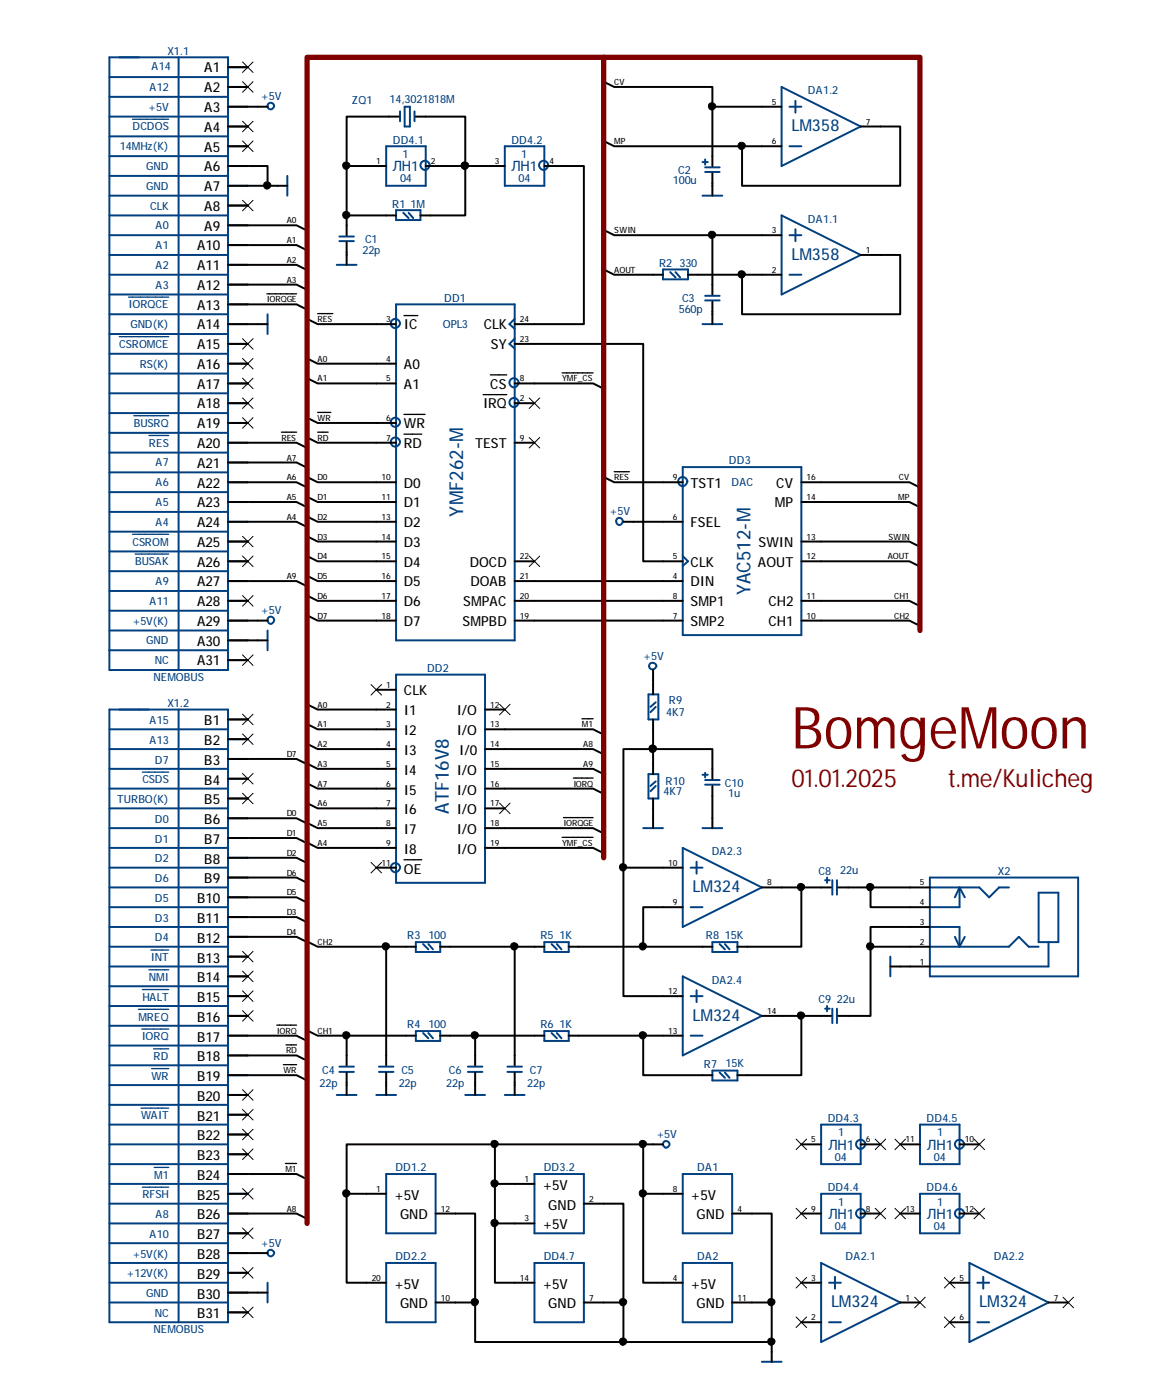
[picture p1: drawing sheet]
<svg xmlns="http://www.w3.org/2000/svg" width="150mm" height="180mm" viewBox="0 0 150 180" stroke-linecap="round" stroke-linejoin="round" font-family="sans-serif">
<g fill="none" stroke="#000" stroke-width=".17">
<path d="M34.3 37.8h3.8M36.2 55.5h1.9M40.8 55.5h1.4M40.8 40.3h2M40.8 53h1.7M51.9 55.8h2.3M51.9 53.3h2.7M51.9 40.6h1.8M62.1 50.7h3M63 48.2h2.1M72.2 47.9h4M78.9 60.6h2"/>
<path d="M73.7 100h2.5M74.8 92.4h1.4M51.9 110.5h2.3M72.2 107.6h4M72.4 105.1h3.8M35.6 131.7h2.5M36.4 136.8h1.7M36.7 134.3h1.4M36.7 149.5h1.4"/>
</g>
<g fill="none" stroke="#000" stroke-width=".25">
<path d="M29.3 13.7h5.1M29.3 18.8h2.5M29.3 16.3h2.5M29.3 8.6h2.5M29.3 11.2h2.5M51.2 15h-6.7v6.3M53.4 15h6.4v6.3h5.1M77.6 18.1l1.3 .7h16.4M77.6 10.5l1.3 .7h12.6v2.5M100.4 13.7h-8.9v7.6M110.6 16.3h5.1v7.6h-20.4v-5.1h5.1M29.3 29h8.8l1.4 .6"/>
<path d="M29.3 31.5h8.8l1.4 .7M29.3 34h8.8l1.4 .7M29.3 36.6h8.8l1.4 .7M29.3 21.3h5.1v2.6h-5.1M29.3 39.1h8.8l1.4 .7M29.3 26.4h2.5M34.4 23.9h2.5M44.5 27.7v2.5M44.5 31.2v2.8M49.6 21.3h-5.1v6.4h6.4M54.7 21.3h5.1v6.4h-5.8M69.9 21.3h5.1v20.4h-8.9"/>
<path d="M77.6 29.5l1.3 .7h12.6M77.6 34.6l1.3 .7h6.3M88.4 35.3h6.9M91.5 22.3v2.8M91.5 38.8v2.9M100.4 30.2h-8.9v7.6M110.6 32.8h5.1v7.6h-20.4v-5.1h5.1M29.3 59.4h8.8l1.4 .7M29.3 56.9h8.8l1.4 .7M29.3 41.7h5.1M29.3 51.8h2.5M29.3 49.3h2.5"/>
<path d="M29.3 54.4h2.5M29.3 44.2h2.5M29.3 46.7h2.5M39.5 46.1l1.3 .6h10.1M39.5 48.6l1.3 .7h10.1M39.5 41l1.3 .7h10.1M39.5 56.2l1.3 .7h10.1M39.5 53.7l1.3 .7h10.1M66.1 49.3h10.1l1.4 .7M66.1 44.2h16.5v27.9h5.1M66.1 51.8h2.6M66.1 56.9h2.6"/>
<path d="M29.3 67.1h8.8l1.4 .6M29.3 64.5h8.8l1.4 .7M29.3 62h8.8l1.4 .7M29.3 74.7h8.8l1.4 .7M29.3 79.8h5.1M29.3 77.2h2.5M29.3 72.1h2.5M29.3 69.6h2.5M39.5 79.1l1.3 .7h10.1M39.5 61.3l1.3 .7h10.1M39.5 63.8l1.3 .7h10.1M39.5 66.4l1.3 .7h10.1"/>
<path d="M39.5 76.5l1.3 .7h10.1M39.5 74l1.3 .7h10.1M39.5 68.9l1.3 .7h10.1M39.5 71.5l1.3 .6h10.1M66.1 79.8h21.6M66.1 74.7h21.6M66.1 77.2h21.6M66.1 72.1h2.6M77.6 61.3l1.3 .7h8.8M80.1 67.1h7.6M103 64.5h13.8l1.4 .7M103 69.6h13.8l1.4 .7"/>
<path d="M103 62h13.8l1.4 .7M103 72.1h13.8l1.4 .7M103 77.2h13.8l1.4 .7M103 79.8h13.8l1.4 .6M29.3 97.5h8.8l1.4 .7M29.3 82.3h5.1M29.3 84.8h2.5M29.3 92.5h2.5M29.3 95h2.5M39.5 90.5l1.3 .7h10.1M39.5 93l1.3 .7h10.1M39.5 95.6l1.3 .7h10.1"/>
<path d="M39.5 98.1l1.3 .7h10.1M48.3 88.6h2.6M62.3 98.8h13.9l1.4 .7M62.3 93.7h13.9l1.4 .7M62.3 96.3h13.9l1.4 .6M62.3 91.2h2.6M83.9 86.1v3.1M83.9 92.5v7M29.3 105.2h8.8l1.4 .6M29.3 107.7h8.8l1.4 .7M29.3 110.2h8.8l1.4 .7M29.3 112.8h8.8l1.4 .7"/>
<path d="M29.3 115.3h8.8l1.4 .7M29.3 117.9h8.8l1.4 .6M29.3 100.1h2.5M29.3 102.6h2.5M39.5 108.3l1.3 .7h10.1M39.5 105.7l1.3 .7h10.1M39.5 103.2l1.3 .7h10.1M39.5 100.7l1.3 .6h10.1M48.3 111.5h2.6M62.3 106.4h13.9l1.4 .7M62.3 101.3h13.9l1.4 .7M62.3 109h13.9l1.4 .6"/>
<path d="M62.3 103.9h2.6M83.9 102.6v3.8M87.7 116.6h-5.1v5.1h8.9M87.7 111.5h-7.6v16.5h7.6M91.5 100.1v-3.8h-11.4v15.2M91.5 101v5.4M97.9 114h5.1v7.7h-8.3M103 114h3.8M107.7 114h4.1M119.5 114h-7.7v2.6h7.7M119.5 119.1h-7.7v2.6h7.7M29.3 120.4h8.8l1.4 .7"/>
<path d="M29.3 133.1h8.8l1.4 .7M29.3 135.6h8.8l1.4 .7M29.3 138.2h8.8l1.4 .7M29.3 130.6h2.5M29.3 128h2.5M29.3 125.5h2.5M29.3 122.9h2.5M39.5 132.4l1.3 .7h12.6M39.5 121l1.3 .7h12.6M44.5 133.1v3.8M44.5 137.8v2.9M49.6 121.7v15.2"/>
<path d="M49.6 137.8v2.9M56.6 133.1h4.4v3.8M56.6 121.7h9.5v15.2M61 137.8v2.9M61 133.1h8.9M66.1 137.8v2.9M66.1 121.7h3.8M73.1 121.7h9.5M73.1 133.1h9.5M87.7 133.1h-5.1v5.1h8.9M97.9 130.6h5.1v7.6h-8.3M103 130.6h3.8"/>
<path d="M111.8 121.7v8.9h-4.1M114.4 124.2h5.1M29.3 150.9h8.8l1.4 .7M29.3 156h8.8l1.4 .6M29.3 153.4h2.5M29.3 148.3h2.5M29.3 145.8h2.5M29.3 140.7h2.5M29.3 158.5h2.5M29.3 143.3h2.5M49.6 153.4h-5.1v11.4h5.1M56 156h5v11.4h-5"/>
<path d="M63.6 152.1v-5h19v6.3M63.6 147.1h-19.1v6.3M68.7 157.2h-5.1v7.6h5.1M68.7 152.1h-5.1v5.1M75 154.7h5.1v12.7h-5.1M82.6 147.1h2.6M87.7 153.4h-5.1v11.4h5.1M94.1 156h5v11.4h-5M103 147.1h2.5M103 156h2.5M110.6 147.1h2.5M110.6 156h2.5"/>
<path d="M115.7 147.1h2.5M115.7 156h2.5M123.3 147.1h2.5M123.3 156h2.5M29.3 161h5.1M29.3 166.1h5.1M29.3 168.7h2.5M29.3 163.6h2.5M61 167.4v5.1h19.1M80.1 167.4v5.1h19v-5.1M99.1 172.5v2.5M103 169.9h2.5"/>
<path d="M103 164.8h2.5M115.7 167.4h2.5M122 169.9h2.5M122 164.8h2.5M134.7 167.4h2.5"/>
</g>
<g fill="#000" stroke="#000" stroke-width=".13">
<circle cx="91.5" cy="13.7" r=".48"/>
<circle cx="95.3" cy="18.7" r=".48"/>
<circle cx="34.3" cy="23.8" r=".48"/>
<circle cx="44.5" cy="21.3" r=".48"/>
<circle cx="44.5" cy="27.6" r=".48"/>
<circle cx="59.7" cy="21.3" r=".48"/>
<circle cx="91.5" cy="30.2" r=".48"/>
<circle cx="95.3" cy="35.3" r=".48"/>
<circle cx="83.9" cy="96.2" r=".48"/>
<circle cx="80" cy="111.5" r=".48"/>
<circle cx="102.9" cy="114" r=".48"/>
<circle cx="111.8" cy="114" r=".48"/>
<circle cx="44.5" cy="133" r=".48"/>
<circle cx="49.6" cy="121.6" r=".48"/>
<circle cx="61" cy="133" r=".48"/>
<circle cx="66.1" cy="121.6" r=".48"/>
<circle cx="82.6" cy="121.6" r=".48"/>
<circle cx="82.6" cy="133" r=".48"/>
<circle cx="102.9" cy="130.5" r=".48"/>
<circle cx="111.8" cy="121.6" r=".48"/>
<circle cx="44.5" cy="153.4" r=".48"/>
<circle cx="63.5" cy="152.1" r=".48"/>
<circle cx="63.5" cy="157.2" r=".48"/>
<circle cx="63.5" cy="147" r=".48"/>
<circle cx="82.6" cy="153.4" r=".48"/>
<circle cx="82.6" cy="147" r=".48"/>
<circle cx="61" cy="167.3" r=".48"/>
<circle cx="80" cy="172.4" r=".48"/>
<circle cx="80" cy="167.3" r=".48"/>
<circle cx="99.1" cy="172.4" r=".48"/>
<circle cx="99.1" cy="167.3" r=".48"/>
</g>
<path d="M77.6 7.4h40.6v73.6M77.6 110.2v-102.8h-38.1v149.8" fill="none" stroke="#800000" stroke-width=".68"/>
<g fill="none" stroke="#004080" stroke-width=".25">
<path d="M14.1 7.4h15.2v78.7h-15.2zM14.1 15h15.2M14.1 17.5h15.2M14.1 9.9h15.2M14.1 12.4h15.2M22.9 7.4v78.7M29.3 18.8h2.5M29.3 13.7h2.5M29.3 16.3h2.5M29.3 11.2h2.5M29.3 8.6h2.5M49.6 18.8h5.1v5.1h-5.1z"/>
<path d="M51.4 14.3v1.3M52 13.7h.7v2.6h-.7zM53.3 14.3v1.3M64.9 18.8h5v5.1h-5zM100.4 11.2l10.2 5.1-10.2 5zM101.4 18.8h1.6M101.4 13.7h1.6M102.2 13v1.5M14.1 35.3h15.2M14.1 30.2h15.2M14.1 37.8h15.2M14.1 32.8h15.2"/>
<path d="M14.1 22.6h15.2M14.1 25.1h15.2M14.1 27.7h15.2M14.1 20.1h15.2M29.3 39.1h2.5M29.3 23.9h2.5M29.3 34h2.5M29.3 31.5h2.5M29.3 26.4h2.5M29.3 36.6h2.5M29.3 21.3h2.5M29.3 29h2.5"/>
<path d="M36.9 22.6v2.5M43.3 34h2.5M43.6 31h1.9M43.6 30.4h1.9M50.9 39.1h15.2v43.2h-15.2zM50.9 27h3.1v1.3h-3.1zM51.8 27.3l.7 .7M52.5 27.3l.6 .7M85.2 34.6h3.2v1.3h-3.2zM86.1 35l.7 .6M86.8 35l.6 .6M90.3 20.8h.6"/>
<path d="M90.3 25.1h2.5M90.6 20.5v.7M90.6 22.1h1.9M90.6 21.5h1.9M90.6 38.6h1.9M90.6 38h1.9M100.4 27.7l10.2 5.1-10.2 5zM101.4 35.3h1.6M101.4 30.2h1.6M102.2 29.5v1.5M14.1 53.1h15.2M14.1 55.6h15.2"/>
<path d="M14.1 58.2h15.2M14.1 45.5h15.2M14.1 48h15.2M14.1 50.5h15.2M14.1 40.4h15.2M14.1 42.9h15.2M29.3 54.4h2.5M29.3 56.9h2.5M29.3 46.7h2.5M29.3 49.3h2.5M29.3 41.7h2.5M29.3 51.8h2.5"/>
<path d="M29.3 59.4h2.5M29.3 44.2h2.5M34.4 40.4v2.5M66.1 43.5l-.7 .7 .7 .6M66.1 41l-.7 .7 .7 .5M90.3 41.7h2.5M14.1 75.9h15.2M14.1 78.5h15.2M14.1 68.3h15.2M14.1 70.9h15.2M14.1 73.4h15.2M14.1 60.7h15.2"/>
<path d="M14.1 63.2h15.2M14.1 65.8h15.2M29.3 77.2h2.5M29.3 79.8h2.5M29.3 69.6h2.5M29.3 72.1h2.5M29.3 62h2.5M29.3 64.5h2.5M29.3 67.1h2.5M29.3 74.7h2.5M87.7 60h15.3v21.6h-15.3zM87.7 71.5l.7 .6-.7 .6"/>
<path d="M14.1 91.2h15.2v78.7h-15.2zM14.1 83.6h15.2M14.1 81h15.2M14.1 98.8h15.2M14.1 93.7h15.2M14.1 96.3h15.2M22.9 91.2v78.7M29.3 82.3h2.5M29.3 92.5h2.5M29.3 84.8h2.5M29.3 95h2.5M29.3 97.5h2.5"/>
<path d="M34.4 81v2.6M50.9 86.7h11.4v26.8h-11.4zM83.3 89.2h1.3v3.3h-1.3zM83.3 99.5h1.3v3.1h-1.3zM84.2 90.8l-.6 .7M84.2 90.3l-.6 .5M90.3 99.6h.6M90.6 99.3v.6M14.1 116.6h15.2M14.1 111.5h15.2M14.1 114h15.2M14.1 119.1h15.2"/>
<path d="M14.1 106.4h15.2M14.1 109h15.2M14.1 101.3h15.2M14.1 103.9h15.2M29.3 102.6h2.5M29.3 115.3h2.5M29.3 117.9h2.5M29.3 107.7h2.5M29.3 110.2h2.5M29.3 100.1h2.5M29.3 105.2h2.5M29.3 112.8h2.5"/>
<path d="M82.6 106.4h2.6M84.2 101l-.6 .7M84.2 100.4l-.6 .6M87.7 109l10.2 5-10.2 5.1zM88.7 116.6h1.6M88.7 111.5h1.6M89.5 110.7v1.6M90.3 106.4h2.5M90.6 100.8h1.9M90.6 100.2h1.9M106 113.1h.6M106.3 112.8v.7"/>
<path d="M106.9 113.1v1.9M107.5 113.1v1.9M119.5 119.1h3.8v2.6M119.5 112.8h19v12.7h-19zM119.5 114h6.3l1.3 1.3 1.3-1.3h1.2M123.3 114v2.6h-3.8M123.3 114l.7 1.3M123.3 114l-.6 1.3M133.4 114.7h2.6v6.4h-2.6zM14.1 136.9h15.2M14.1 139.4h15.2M14.1 129.3h15.2"/>
<path d="M14.1 131.8h15.2M14.1 134.4h15.2M14.1 121.7h15.2M14.1 124.2h15.2M14.1 126.7h15.2M29.3 133.1h2.5M29.3 128h2.5M29.3 138.2h2.5M29.3 130.6h2.5M29.3 122.9h2.5M29.3 125.5h2.5M29.3 135.6h2.5"/>
<path d="M29.3 120.4h2.5M43.6 137.8h1.9M43.6 137.1h1.9M48.7 137.8h1.8M48.7 137.1h1.8M53.4 121.1h3.2v1.2h-3.2zM53.4 132.5h3.2v1.3h-3.2zM54.4 121.3l.6 .7M54.4 132.8l.6 .6M55 121.3l.6 .7M55 132.8l.6 .6M60.1 137.8h1.9"/>
<path d="M60.1 137.1h1.9M65.2 137.8h1.9M65.2 137.1h1.9M69.9 121.1h3.2v1.2h-3.2zM69.9 132.5h3.2v1.3h-3.2zM70.9 121.3l.6 .7M70.9 132.8l.6 .6M71.5 121.3l.6 .7M71.5 132.8l.6 .6M87.7 125.5l10.2 5.1-10.2 5zM88.7 133.1h1.6M88.7 128h1.6"/>
<path d="M89.5 127.3v1.5M91.5 121.1h3.2v1.2h-3.2zM91.5 137.6h3.2v1.3h-3.2zM92.5 137.8l.6 .7M92.5 121.3l.6 .7M93.1 137.8l.6 .7M93.1 121.3l.6 .7M106 129.6h.6M106.3 129.3v.7M106.9 129.6v1.9M107.5 129.6v1.9M114.4 122.9v2.6"/>
<path d="M119.5 121.7h10.1l1.3-1.3 1.3 1.3h1.2M122.7 120.4l.6 1.3M124 120.4l-.7 1.3M134.7 121.1v3.1h-15.2M14.1 144.5h15.2M14.1 149.6h15.2M14.1 159.8h15.2M14.1 152.1h15.2M14.1 154.7h15.2M14.1 157.2h15.2M14.1 147.1h15.2M14.1 142h15.2"/>
<path d="M29.3 150.9h2.5M29.3 158.5h2.5M29.3 153.4h2.5M29.3 156h2.5M29.3 145.8h2.5M29.3 148.3h2.5M29.3 140.7h2.5M29.3 143.3h2.5M43.3 140.7h2.5M48.3 140.7h2.6M49.6 150.9h6.4v7.6h-6.4zM59.8 140.7h2.5"/>
<path d="M64.9 140.7h2.5M68.7 150.9h6.3v7.6h-6.3zM87.7 150.9h6.4v7.6h-6.4zM105.5 153.4h5.1v5.1h-5.1zM105.5 144.5h5.1v5.1h-5.1zM118.2 153.4h5.1v5.1h-5.1zM118.2 144.5h5.1v5.1h-5.1zM14.1 164.8h15.2M14.1 162.3h15.2M14.1 167.4h15.2M29.3 168.7h2.5M29.3 161h2.5"/>
<path d="M29.3 163.6h2.5M29.3 166.1h2.5M34.4 164.8v2.6M49.6 162.3h6.4v7.6h-6.4zM68.7 162.3h6.3v7.6h-6.3zM87.7 162.3h6.4v7.6h-6.4zM97.9 175h2.5M105.5 162.3l10.2 5.1-10.2 5.1zM106.5 169.9h1.5M106.5 164.8h1.5M107.3 164.1v1.5M124.5 162.3l10.2 5.1-10.2 5.1z"/>
<path d="M125.6 169.9h1.5M125.6 164.8h1.5M126.3 164.1v1.5"/>
<circle cx="34.8" cy="13.6" r=".43"/>
<circle cx="54.6" cy="21.2" r=".59"/>
<circle cx="69.9" cy="21.2" r=".59"/>
<circle cx="50.8" cy="54.3" r=".58"/>
<circle cx="50.8" cy="41.6" r=".58"/>
<circle cx="50.8" cy="56.8" r=".58"/>
<circle cx="66" cy="51.7" r=".59"/>
<circle cx="66" cy="49.2" r=".59"/>
<circle cx="34.8" cy="79.7" r=".45"/>
<circle cx="79.6" cy="67" r=".45"/>
<circle cx="87.7" cy="61.9" r=".59"/>
<circle cx="83.9" cy="85.6" r=".46"/>
<circle cx="50.8" cy="111.5" r=".59"/>
<circle cx="85.6" cy="147.1" r=".43"/>
<circle cx="110.6" cy="147.1" r=".59"/>
<circle cx="110.6" cy="155.9" r=".59"/>
<circle cx="123.3" cy="147.1" r=".59"/>
<circle cx="123.3" cy="155.9" r=".59"/>
<circle cx="34.8" cy="161" r=".43"/>
</g>
<g fill="none" stroke="#000" stroke-width=".13">
<path d="M31.2 18.1l1.3 1.4M31.2 15.6l1.3 1.3M31.2 8l1.3 1.3M31.2 10.5l1.3 1.4M32.5 18.1l-1.3 1.4M32.5 15.6l-1.3 1.3M32.5 8l-1.3 1.3M32.5 10.5l-1.3 1.4M31.2 25.7l1.3 1.4M32.5 25.7l-1.3 1.4M31.2 53.7l1.3 1.3M31.2 46.1l1.3 1.3"/>
<path d="M31.2 48.6l1.3 1.4M31.2 51.1l1.3 1.4M31.2 43.5l1.3 1.4M32.5 53.7l-1.3 1.3M32.5 46.1l-1.3 1.3M32.5 48.6l-1.3 1.4M32.5 51.1l-1.3 1.4M32.5 43.5l-1.3 1.4M68 51.1l1.3 1.4M68 56.2l1.3 1.4M69.3 51.1l-1.3 1.4M69.3 56.2l-1.3 1.4"/>
<path d="M31.2 76.5l1.3 1.4M31.2 68.9l1.3 1.4M31.2 71.5l1.3 1.3M32.5 76.5l-1.3 1.4M32.5 68.9l-1.3 1.4M32.5 71.5l-1.3 1.3M68 71.5l1.3 1.3M69.3 71.5l-1.3 1.3M31.2 84.2l1.3 1.3M31.2 99.4l1.3 1.4M31.2 91.8l1.3 1.3M31.2 94.3l1.3 1.4"/>
<path d="M32.5 84.2l-1.3 1.3M32.5 99.4l-1.3 1.4M32.5 91.8l-1.3 1.3M32.5 94.3l-1.3 1.4M47.7 88l1.3 1.3M49 88l-1.3 1.3M64.2 90.5l1.3 1.4M65.5 90.5l-1.3 1.4M31.2 101.9l1.3 1.4M32.5 101.9l-1.3 1.4M47.7 110.8l1.3 1.4M49 110.8l-1.3 1.4"/>
<path d="M64.2 103.2l1.3 1.4M65.5 103.2l-1.3 1.4M31.2 129.9l1.3 1.3M31.2 124.8l1.3 1.4M31.2 122.3l1.3 1.3M31.2 127.3l1.3 1.4M32.5 127.3l-1.3 1.4M32.5 129.9l-1.3 1.3M32.5 124.8l-1.3 1.4M32.5 122.3l-1.3 1.3M31.2 152.7l1.3 1.4M31.2 147.7l1.3 1.3"/>
<path d="M31.2 145.1l1.3 1.4M31.2 140l1.3 1.4M31.2 157.8l1.3 1.4M31.2 142.6l1.3 1.3M32.5 152.7l-1.3 1.4M32.5 147.7l-1.3 1.3M32.5 145.1l-1.3 1.4M32.5 140l-1.3 1.4M32.5 157.8l-1.3 1.4M32.5 142.6l-1.3 1.3M102.3 146.4l1.3 1.3M102.3 155.3l1.3 1.3"/>
<path d="M103.6 146.4l-1.3 1.3M103.6 155.3l-1.3 1.3M112.4 146.4l1.4 1.3M112.4 155.3l1.4 1.3M113.8 146.4l-1.4 1.3M113.8 155.3l-1.4 1.3M115 146.4l1.3 1.3M115 155.3l1.3 1.3M116.3 146.4l-1.3 1.3M116.3 155.3l-1.3 1.3M125.1 146.4l1.4 1.3M125.1 155.3l1.4 1.3"/>
<path d="M126.5 146.4l-1.4 1.3M126.5 155.3l-1.4 1.3M31.2 168l1.3 1.3M31.2 162.9l1.3 1.4M32.5 168l-1.3 1.3M32.5 162.9l-1.3 1.4M102.3 169.2l1.3 1.4M102.3 164.2l1.3 1.3M103.6 169.2l-1.3 1.4M103.6 164.2l-1.3 1.3M117.5 166.7l1.4 1.4M118.9 166.7l-1.4 1.4"/>
<path d="M121.3 164.2l1.4 1.3M121.3 169.2l1.4 1.4M122.7 164.2l-1.4 1.3M122.7 169.2l-1.4 1.4M136.6 166.7l1.3 1.4M137.9 166.7l-1.3 1.4"/>
</g>
<g fill="none" stroke="#004080" stroke-width=".17">
<path d="M17 15.3h4.7M16.5 38.2h5.2M15.3 43.3h6.4M17.2 53.4h4.5M19.1 56h2.6M17 68.7h4.7M17.4 71.2h4.3M18.3 99.2h3.4M17.8 129.7h3.9M18.2 132.2h3.5M18.3 127.2h3.4M19.1 124.6h2.6"/>
<path d="M19.4 122.1h2.3M19.5 137.3h2.2M19.7 134.8h2M18.1 142.4h3.6M18.3 152.6h3.4M19.8 150h1.9"/>
</g>
<text font-size="7.5" fill="#800000" x="101.7" y="96.2">BomgeMoon</text>
<g font-size="3.2" fill="#800000">
<text x="101.7" y="101.1">01.01.2025</text>
<text x="121.8" y="101.1">t.me/Kulicheg</text>
</g>
<g font-size="2.5" fill="#004080">
<text x="59.5" y="66.4" transform="rotate(-90 59.5 66.4)">YMF262-M</text>
<text x="96.4" y="76.5" transform="rotate(-90 96.4 76.5)">YAC512-M</text>
<text x="57.7" y="104.6" transform="rotate(-90 57.7 104.6)">ATF16V8</text>
</g>
<g font-size="2.1" fill="#004080">
<text x="101.7" y="16.8">LM358</text>
<text x="101.7" y="33.4">LM358</text>
<text x="89" y="114.6">LM324</text>
<text x="89" y="131.1">LM324</text>
<text x="106.8" y="168">LM324</text>
<text x="125.8" y="168">LM324</text>
</g>
<g font-size="1.8">
<text x="26.2" y="9.3">A1</text>
<text x="26.2" y="11.9">A2</text>
<text x="26.2" y="16.9">A4</text>
<text x="26.2" y="14.4">A3</text>
<text x="26.2" y="19.5">A5</text>
<text x="26.2" y="22">A6</text>
<text x="26.2" y="27.1">A8</text>
<text x="26.2" y="24.6">A7</text>
<text x="26.2" y="29.6">A9</text>
<text x="25.3" y="34.7">A11</text>
<text x="25.3" y="32.2">A10</text>
<text x="25.3" y="39.8">A13</text>
<text x="25.3" y="37.3">A12</text>
<text x="25.3" y="47.4">A16</text>
<text x="25.3" y="42.3">A14</text>
<text x="25.3" y="44.9">A15</text>
<text x="51.9" y="42.3">IC</text>
<text x="51.9" y="47.4">A0</text>
<text x="62.1" y="42.3">CLK</text>
<text x="63.1" y="44.9">SY</text>
<text x="25.3" y="50">A17</text>
<text x="25.3" y="52.5">A18</text>
<text x="51.9" y="50">A1</text>
<text x="62.1" y="52.5">IRQ</text>
<text x="63" y="50">CS</text>
<text x="25.3" y="55">A19</text>
<text x="25.3" y="57.6">A20</text>
<text x="51.9" y="57.6">RD</text>
<text x="51.9" y="55">WR</text>
<text x="61" y="57.6">TEST</text>
<text x="25.3" y="62.7">A22</text>
<text x="25.3" y="65.2">A23</text>
<text x="25.3" y="60.1">A21</text>
<text x="51.9" y="65.2">D1</text>
<text x="51.9" y="62.7">D0</text>
<text x="88.7" y="62.7">TST1</text>
<text x="99.6" y="65.2">MP</text>
<text x="99.7" y="62.7">CV</text>
<text x="25.3" y="70.3">A25</text>
<text x="25.3" y="67.7">A24</text>
<text x="51.9" y="70.3">D3</text>
<text x="51.9" y="67.7">D2</text>
<text x="88.7" y="67.7">FSEL</text>
<text x="97.5" y="70.3">SWIN</text>
<text x="25.3" y="77.9">A28</text>
<text x="25.3" y="72.8">A26</text>
<text x="25.3" y="75.4">A27</text>
<text x="51.9" y="77.9">D6</text>
<text x="51.9" y="75.4">D5</text>
<text x="51.9" y="72.8">D4</text>
<text x="59.5" y="77.9">SMPAC</text>
<text x="60.4" y="72.8">DOCD</text>
<text x="60.5" y="75.4">DOAB</text>
<text x="88.7" y="75.4">DIN</text>
<text x="88.7" y="77.9">SMP1</text>
<text x="88.7" y="72.8">CLK</text>
<text x="97.4" y="72.8">AOUT</text>
<text x="98.7" y="77.9">CH2</text>
<text x="25.3" y="80.4">A29</text>
<text x="25.3" y="83">A30</text>
<text x="51.9" y="80.4">D7</text>
<text x="59.4" y="80.4">SMPBD</text>
<text x="88.7" y="80.4">SMP2</text>
<text x="98.7" y="80.4">CH1</text>
<text x="25.3" y="85.5">A31</text>
<text x="51.9" y="89.3">CLK</text>
<text x="26.2" y="93.2">B1</text>
<text x="26.2" y="95.8">B2</text>
<text x="51.9" y="91.9">I1</text>
<text x="51.9" y="94.5">I2</text>
<text x="58.7" y="91.9">I/O</text>
<text x="58.7" y="94.5">I/O</text>
<text x="26.2" y="100.8">B4</text>
<text x="26.2" y="98.3">B3</text>
<text x="51.9" y="97">I3</text>
<text x="51.9" y="99.6">I4</text>
<text x="58.7" y="99.6">I/O</text>
<text x="59" y="97">I/0</text>
<text x="26.2" y="103.4">B5</text>
<text x="26.2" y="105.9">B6</text>
<text x="51.9" y="102.1">I5</text>
<text x="51.9" y="104.6">I6</text>
<text x="51.9" y="107.2">I7</text>
<text x="58.7" y="102.1">I/O</text>
<text x="58.7" y="104.6">I/O</text>
<text x="58.7" y="107.2">I/O</text>
<text x="26.2" y="108.5">B7</text>
<text x="26.2" y="111">B8</text>
<text x="26.2" y="113.5">B9</text>
<text x="51.9" y="109.7">I8</text>
<text x="51.9" y="112.3">OE</text>
<text x="58.7" y="109.7">I/O</text>
<text x="25.3" y="116.1">B10</text>
<text x="25.3" y="118.6">B11</text>
<text x="25.3" y="123.7">B13</text>
<text x="25.3" y="121.2">B12</text>
<text x="25.3" y="131.3">B16</text>
<text x="25.3" y="126.2">B14</text>
<text x="25.3" y="128.8">B15</text>
<text x="25.3" y="133.9">B17</text>
<text x="25.3" y="136.4">B18</text>
<text x="25.3" y="138.9">B19</text>
<text x="25.3" y="141.5">B20</text>
<text x="25.3" y="149.1">B23</text>
<text x="25.3" y="146.6">B22</text>
<text x="25.3" y="144">B21</text>
<text x="25.3" y="154.2">B25</text>
<text x="25.3" y="151.6">B24</text>
<text x="50.6" y="154.2">+5V</text>
<text x="69.7" y="152.9">+5V</text>
<text x="70.4" y="155.4">GND</text>
<text x="88.7" y="154.2">+5V</text>
<text x="25.3" y="161.8">B28</text>
<text x="25.3" y="156.7">B26</text>
<text x="25.3" y="159.3">B27</text>
<text x="51.4" y="156.7">GND</text>
<text x="69.7" y="158">+5V</text>
<text x="89.5" y="156.7">GND</text>
<text x="25.3" y="164.3">B29</text>
<text x="25.3" y="166.9">B30</text>
<text x="50.6" y="165.6">+5V</text>
<text x="69.7" y="165.6">+5V</text>
<text x="88.7" y="165.6">+5V</text>
<text x="25.3" y="169.4">B31</text>
<text x="51.4" y="168.1">GND</text>
<text x="70.4" y="168.1">GND</text>
<text x="89.5" y="168.1">GND</text>
</g>
<g font-size="1.8" fill="#004080">
<text x="50.5" y="22">ЛН1</text>
<text x="65.7" y="22">ЛН1</text>
<text x="106.4" y="147.8">ЛН1</text>
<text x="119.1" y="147.8">ЛН1</text>
<text x="106.4" y="156.7">ЛН1</text>
<text x="119.1" y="156.7">ЛН1</text>
</g>
<g font-size="1.4" fill="#004080">
<text x="19.2" y="11.7">A12</text>
<text x="19.5" y="9.1">A14</text>
<text x="21.5" y="7">X1.1</text>
<text x="17" y="16.8">DCDOS</text>
<text x="19" y="14.2">+5V</text>
<text x="33.5" y="12.9">+5V</text>
<text x="45.2" y="13.4">ZQ1</text>
<text x="50" y="13.3">14,3021818M</text>
<text x="103.8" y="12.1">DA1.2</text>
<text x="15.4" y="19.3">14MHz(K)</text>
<text x="18.8" y="21.8">GND</text>
<text x="50.5" y="18.5">DD4.1</text>
<text x="51.4" y="23.5">04</text>
<text x="51.7" y="20.3">1</text>
<text x="65.7" y="18.5">DD4.2</text>
<text x="66.6" y="23.5">04</text>
<text x="67" y="20.3">1</text>
<text x="86.4" y="23.7">100u</text>
<text x="87.1" y="22.4">C2</text>
<text x="18.8" y="24.4">GND</text>
<text x="19.3" y="26.9">CLK</text>
<text x="20" y="29.5">A0</text>
<text x="50.4" y="26.7">R1</text>
<text x="52.7" y="26.7">1M</text>
<text x="103.8" y="28.6">DA1.1</text>
<text x="20" y="32">A1</text>
<text x="20" y="34.5">A2</text>
<text x="46.6" y="32.6">22p</text>
<text x="46.9" y="31.2">C1</text>
<text x="84.7" y="34.3">R2</text>
<text x="87.3" y="34.3">330</text>
<text x="16.5" y="39.6">IORQCE</text>
<text x="20" y="37.1">A3</text>
<text x="57.1" y="38.8">DD1</text>
<text x="87.2" y="40.2">560p</text>
<text x="87.6" y="38.9">C3</text>
<text x="15.3" y="44.7">CSROMCE</text>
<text x="16.8" y="42.2">GND(K)</text>
<text x="17.9" y="47.2">RS(K)</text>
<text x="56.9" y="42.2">OPL3</text>
<text x="17.2" y="54.9">BUSRQ</text>
<text x="19.1" y="57.4">RES</text>
<text x="20" y="59.9">A7</text>
<text x="93.6" y="59.7">DD3</text>
<text x="20" y="62.5">A6</text>
<text x="20" y="65">A5</text>
<text x="94" y="62.5">DAC</text>
<text x="17" y="70.1">CSROM</text>
<text x="20" y="67.6">A4</text>
<text x="78.3" y="66.2">+5V</text>
<text x="17.4" y="72.6">BUSAK</text>
<text x="19.2" y="77.7">A11</text>
<text x="20" y="75.2">A9</text>
<text x="17" y="80.3">+5V(K)</text>
<text x="18.8" y="82.8">GND</text>
<text x="33.5" y="78.9">+5V</text>
<text x="19.7" y="87.5">NEMOBUS</text>
<text x="19.9" y="85.3">NC</text>
<text x="54.9" y="86.4">DD2</text>
<text x="82.6" y="84.8">+5V</text>
<text x="19.2" y="93">A15</text>
<text x="19.2" y="95.6">A13</text>
<text x="21.5" y="90.8">X1.2</text>
<text x="85.6" y="92">4K7</text>
<text x="85.9" y="90.5">R9</text>
<text x="18.3" y="100.7">CSDS</text>
<text x="19.9" y="98.1">D7</text>
<text x="85.5" y="100.9">R10</text>
<text x="93.1" y="101.1">C10</text>
<text x="15.1" y="103.2">TURBO(K)</text>
<text x="19.9" y="105.7">D0</text>
<text x="85.3" y="102.2">4K7</text>
<text x="93.6" y="102.4">1u</text>
<text x="19.9" y="108.3">D1</text>
<text x="19.9" y="110.8">D2</text>
<text x="19.9" y="113.4">D6</text>
<text x="91.4" y="109.9">DA2.3</text>
<text x="105.2" y="112.4">C8</text>
<text x="107.9" y="112.4">22u</text>
<text x="128.2" y="112.4">X2</text>
<text x="19.9" y="115.9">D5</text>
<text x="19.9" y="118.4">D3</text>
<text x="19.4" y="123.5">INT</text>
<text x="19.9" y="121">D4</text>
<text x="52.3" y="120.7">R3</text>
<text x="55" y="120.7">100</text>
<text x="69.4" y="120.7">R5</text>
<text x="71.9" y="120.7">1K</text>
<text x="90.7" y="120.7">R8</text>
<text x="93.1" y="120.7">15K</text>
<text x="17.8" y="131.1">MREQ</text>
<text x="18.3" y="128.6">HALT</text>
<text x="19.1" y="126.1">NMI</text>
<text x="91.4" y="126.4">DA2.4</text>
<text x="105.2" y="128.9">C9</text>
<text x="107.5" y="128.9">22u</text>
<text x="18.2" y="133.7">IORQ</text>
<text x="19.7" y="136.2">RD</text>
<text x="52.3" y="132.2">R4</text>
<text x="55" y="132.1">100</text>
<text x="69.4" y="132.2">R6</text>
<text x="71.9" y="132.1">1K</text>
<text x="90.4" y="137.2">R7</text>
<text x="93.2" y="137.2">15K</text>
<text x="18.1" y="143.8">WAIT</text>
<text x="19.5" y="138.8">WR</text>
<text x="41.1" y="139.7">22p</text>
<text x="41.4" y="138">C4</text>
<text x="51.2" y="139.7">22p</text>
<text x="51.6" y="138">C5</text>
<text x="57.3" y="139.7">22p</text>
<text x="57.7" y="138">C6</text>
<text x="67.7" y="139.7">22p</text>
<text x="68.1" y="138">C7</text>
<text x="84.3" y="146.3">+5V</text>
<text x="106.3" y="144.2">DD4.3</text>
<text x="107.3" y="149.2">04</text>
<text x="107.7" y="146.1">1</text>
<text x="119" y="144.2">DD4.5</text>
<text x="120" y="149.2">04</text>
<text x="120.4" y="146.1">1</text>
<text x="18.3" y="154">RFSH</text>
<text x="19.8" y="151.5">M1</text>
<text x="50.8" y="150.5">DD1.2</text>
<text x="69.8" y="150.5">DD3.2</text>
<text x="89.6" y="150.5">DA1</text>
<text x="106.3" y="153.1">DD4.4</text>
<text x="107.7" y="154.9">1</text>
<text x="119" y="153.1">DD4.6</text>
<text x="120.4" y="154.9">1</text>
<text x="17" y="161.6">+5V(K)</text>
<text x="19.2" y="159.1">A10</text>
<text x="20" y="156.5">A8</text>
<text x="33.5" y="160.3">+5V</text>
<text x="50.8" y="162">DD2.2</text>
<text x="69.8" y="162">DD4.7</text>
<text x="89.6" y="162">DA2</text>
<text x="107.3" y="158.1">04</text>
<text x="108.6" y="162">DA2.1</text>
<text x="120" y="158.1">04</text>
<text x="127.7" y="162">DA2.2</text>
<text x="16.3" y="164.2">+12V(K)</text>
<text x="18.8" y="166.7">GND</text>
<text x="19.7" y="171.4">NEMOBUS</text>
<text x="19.9" y="169.2">NC</text>
</g>
<g font-size="1.1">
<text x="78.9" y="10.9">CV</text>
<text x="99.1" y="13.5">5</text>
<text x="111.3" y="16">7</text>
<text x="48.3" y="21.1">1</text>
<text x="55.4" y="21.1">2</text>
<text x="63.6" y="21.1">3</text>
<text x="70.6" y="21.1">4</text>
<text x="78.9" y="18.5">MP</text>
<text x="99.1" y="18.5">6</text>
<text x="36.8" y="28.7">A0</text>
<text x="78.9" y="30">SWIN</text>
<text x="99.1" y="30">3</text>
<text x="36.8" y="31.2">A1</text>
<text x="36.8" y="33.8">A2</text>
<text x="78.9" y="35.1">AOUT</text>
<text x="99.1" y="35.1">2</text>
<text x="111.3" y="32.5">1</text>
<text x="34.3" y="38.9">IORQGE</text>
<text x="36.8" y="36.3">A3</text>
<text x="40.8" y="41.4">RES</text>
<text x="49.6" y="41.4">3</text>
<text x="66.8" y="41.4">24</text>
<text x="40.8" y="46.5">A0</text>
<text x="49.6" y="46.5">4</text>
<text x="66.8" y="43.9">23</text>
<text x="40.8" y="49">A1</text>
<text x="49.6" y="49">5</text>
<text x="66.8" y="51.6">2</text>
<text x="66.8" y="49">8</text>
<text x="72.2" y="49">YMF_CS</text>
<text x="36.2" y="56.6">RES</text>
<text x="36.8" y="59.2">A7</text>
<text x="40.8" y="56.6">RD</text>
<text x="40.8" y="54.1">WR</text>
<text x="49.6" y="56.6">7</text>
<text x="49.6" y="54.1">6</text>
<text x="66.8" y="56.6">9</text>
<text x="36.8" y="64.3">A5</text>
<text x="36.8" y="61.7">A6</text>
<text x="40.8" y="61.7">D0</text>
<text x="40.8" y="64.3">D1</text>
<text x="49" y="64.3">11</text>
<text x="49" y="61.7">10</text>
<text x="78.9" y="61.7">RES</text>
<text x="86.4" y="61.7">9</text>
<text x="103.6" y="64.3">14</text>
<text x="103.6" y="61.7">16</text>
<text x="115.4" y="64.3">MP</text>
<text x="115.5" y="61.7">CV</text>
<text x="36.8" y="66.8">A4</text>
<text x="40.8" y="66.8">D2</text>
<text x="40.8" y="69.3">D3</text>
<text x="40.8" y="71.9">D4</text>
<text x="49" y="71.9">15</text>
<text x="49" y="69.3">14</text>
<text x="49" y="66.8">13</text>
<text x="66.8" y="71.9">22</text>
<text x="86.4" y="71.9">5</text>
<text x="86.4" y="66.8">6</text>
<text x="103.6" y="69.3">13</text>
<text x="103.6" y="71.9">12</text>
<text x="114" y="71.9">AOUT</text>
<text x="114.1" y="69.3">SWIN</text>
<text x="36.8" y="74.4">A9</text>
<text x="40.8" y="77">D6</text>
<text x="40.8" y="74.4">D5</text>
<text x="49" y="77">17</text>
<text x="49" y="74.4">16</text>
<text x="66.8" y="77">20</text>
<text x="66.8" y="74.4">21</text>
<text x="86.4" y="74.4">4</text>
<text x="86.4" y="77">8</text>
<text x="103.6" y="77">11</text>
<text x="114.9" y="77">CH1</text>
<text x="40.8" y="79.5">D7</text>
<text x="49" y="79.5">18</text>
<text x="66.8" y="79.5">19</text>
<text x="86.4" y="79.5">7</text>
<text x="103.6" y="79.5">10</text>
<text x="114.9" y="79.5">CH2</text>
<text x="49.6" y="88.4">1</text>
<text x="40.8" y="90.9">A0</text>
<text x="40.8" y="93.5">A1</text>
<text x="49.6" y="90.9">2</text>
<text x="49.6" y="93.5">3</text>
<text x="63" y="90.9">12</text>
<text x="63" y="93.5">13</text>
<text x="74.8" y="93.5">M1</text>
<text x="36.8" y="97.3">D7</text>
<text x="40.8" y="96">A2</text>
<text x="40.8" y="98.6">A3</text>
<text x="40.8" y="101.1">A7</text>
<text x="49.6" y="96">4</text>
<text x="49.6" y="98.6">5</text>
<text x="49.6" y="101.1">6</text>
<text x="63" y="96">14</text>
<text x="63" y="98.6">15</text>
<text x="63" y="101.1">16</text>
<text x="73.7" y="101.1">IORQ</text>
<text x="74.9" y="98.6">A9</text>
<text x="74.9" y="96">A8</text>
<text x="36.8" y="104.9">D0</text>
<text x="36.8" y="107.4">D1</text>
<text x="40.8" y="106.2">A5</text>
<text x="40.8" y="103.6">A6</text>
<text x="49.6" y="103.6">7</text>
<text x="49.6" y="106.2">8</text>
<text x="63" y="103.6">17</text>
<text x="63" y="106.2">18</text>
<text x="72.4" y="106.2">IORQGE</text>
<text x="36.8" y="110">D2</text>
<text x="36.8" y="112.5">D6</text>
<text x="40.8" y="108.7">A4</text>
<text x="49" y="111.3">11</text>
<text x="49.6" y="108.7">9</text>
<text x="63" y="108.7">19</text>
<text x="72.2" y="108.7">YMF_CS</text>
<text x="85.9" y="111.3">10</text>
<text x="98.6" y="113.8">8</text>
<text x="118.2" y="113.8">5</text>
<text x="36.8" y="115.1">D5</text>
<text x="36.8" y="117.6">D3</text>
<text x="86.4" y="116.3">9</text>
<text x="118.2" y="118.9">3</text>
<text x="118.2" y="116.3">4</text>
<text x="36.8" y="120.1">D4</text>
<text x="40.8" y="121.4">CH2</text>
<text x="118.2" y="121.4">2</text>
<text x="118.2" y="124">1</text>
<text x="85.9" y="127.8">12</text>
<text x="98.6" y="130.3">14</text>
<text x="35.6" y="132.8">IORQ</text>
<text x="36.4" y="137.9">WR</text>
<text x="36.7" y="135.4">RD</text>
<text x="40.8" y="132.8">CH1</text>
<text x="85.9" y="132.8">13</text>
<text x="104.2" y="146.8">5</text>
<text x="111.3" y="146.8">6</text>
<text x="116.3" y="146.8">11</text>
<text x="124" y="146.8">10</text>
<text x="36.7" y="150.6">M1</text>
<text x="36.8" y="155.7">A8</text>
<text x="48.3" y="153.2">1</text>
<text x="56.6" y="155.7">12</text>
<text x="67.4" y="151.9">1</text>
<text x="75.7" y="154.4">2</text>
<text x="86.4" y="153.2">8</text>
<text x="94.7" y="155.7">4</text>
<text x="104.2" y="155.7">9</text>
<text x="111.3" y="155.7">8</text>
<text x="116.3" y="155.7">13</text>
<text x="124" y="155.7">12</text>
<text x="67.4" y="157">3</text>
<text x="47.8" y="164.6">20</text>
<text x="56.6" y="167.1">10</text>
<text x="66.8" y="164.6">14</text>
<text x="75.7" y="167.1">7</text>
<text x="86.4" y="164.6">4</text>
<text x="94.7" y="167.1">11</text>
<text x="104.2" y="164.6">3</text>
<text x="116.3" y="167.1">1</text>
<text x="123.3" y="164.6">5</text>
<text x="135.4" y="167.1">7</text>
<text x="104.2" y="169.7">2</text>
<text x="123.3" y="169.7">6</text>
</g>
</svg>
